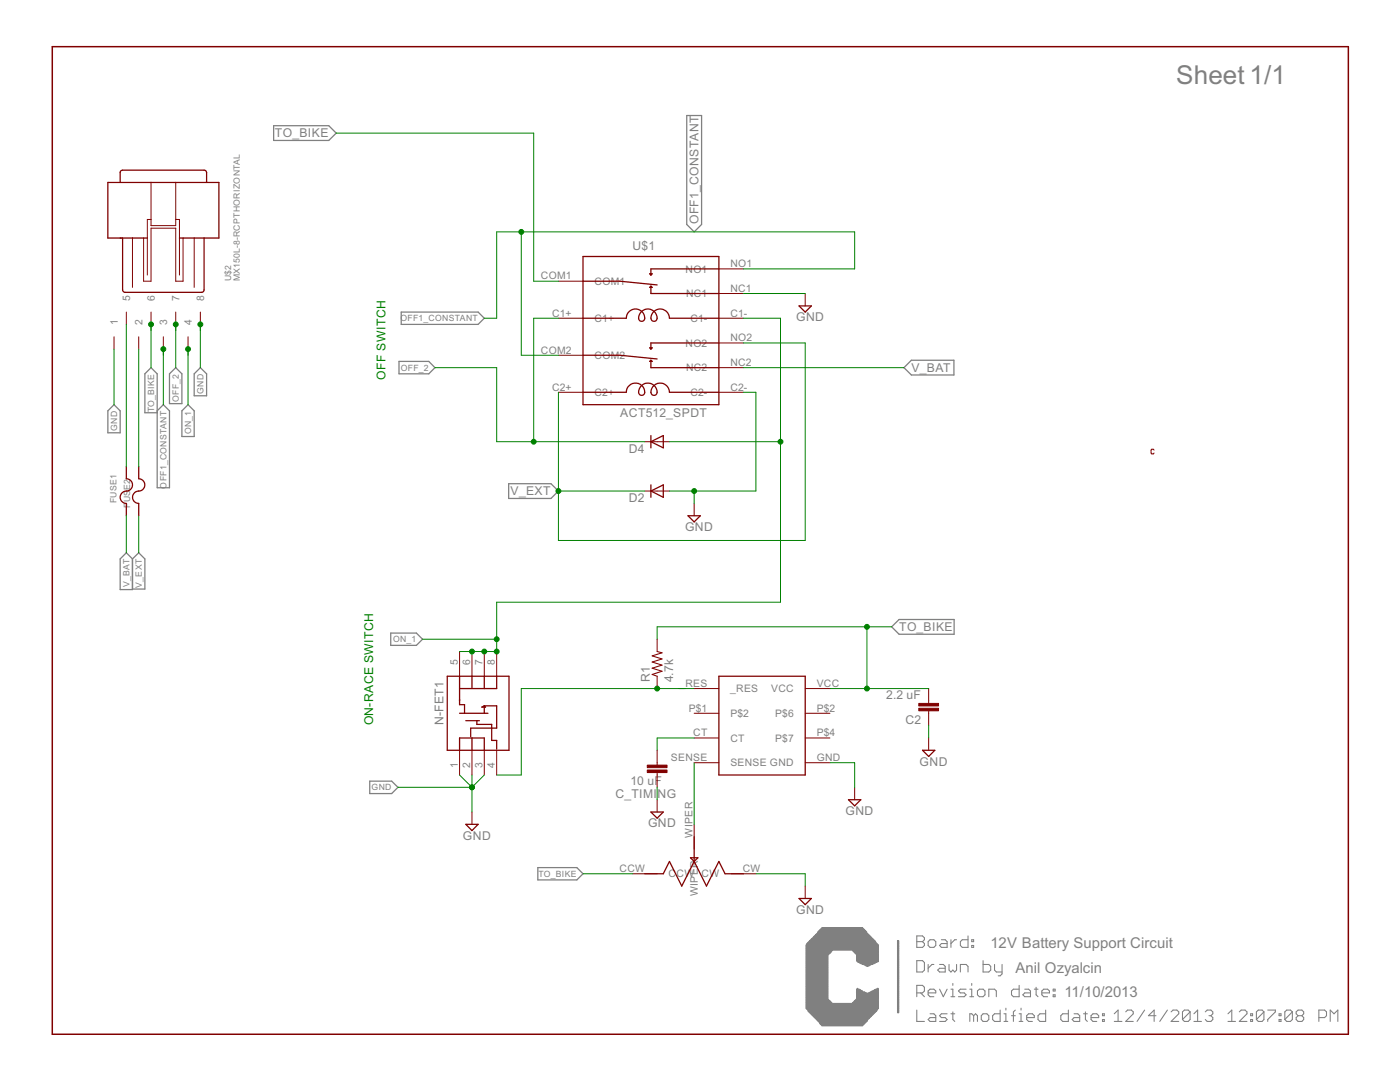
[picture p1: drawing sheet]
<svg xmlns="http://www.w3.org/2000/svg" width="279mm" height="216mm" viewBox="0 0 279 216" stroke-linecap="round" stroke-linejoin="round" font-family="sans-serif">
<g fill="#808080" stroke="#808080" stroke-width=".21">
<path d="M183 186.8v2.2z"/>
<path d="M183 186.8h1.1z"/>
<path d="M184.1 186.8l.4 .3z"/>
<path d="M184.5 187.1v.4z"/>
<path d="M184.5 187.5l-.4 .4z"/>
<path d="M184.1 187.9l.4 .4z"/>
<path d="M184.5 188.3v.4z"/>
<path d="M184.5 188.7l-.4 .3z"/>
<path d="M183 189h1.1z"/>
<path d="M183 187.9h1.1z"/>
<path d="M185.6 189h.8z"/>
<path d="M186.4 189l.4-.3z"/>
<path d="M186.8 187.9v.8z"/>
<path d="M186.4 187.5l.4 .4z"/>
<path d="M185.6 187.5h.8z"/>
<path d="M185.6 187.5l-.4 .4z"/>
<path d="M185.2 187.9v.8z"/>
<path d="M185.2 188.7l.4 .3z"/>
<path d="M187.9 187.5h.7z"/>
<path d="M188.6 187.5l.4 .4z"/>
<path d="M189 187.9v1.1z"/>
<path d="M187.9 189h1.1z"/>
<path d="M187.5 188.7l.4 .3z"/>
<path d="M187.9 188.3l-.4 .4z"/>
<path d="M187.9 188.3h1.1z"/>
<path d="M189.8 187.5v1.5z"/>
<path d="M189.8 188.3l.7-.8z"/>
<path d="M190.5 187.5h.4z"/>
<path d="M193.2 186.8v2.2z"/>
<path d="M192 189h1.2z"/>
<path d="M191.7 188.7l.3 .3z"/>
<path d="M191.7 187.9v.8z"/>
<path d="M191.7 187.9l.3-.4z"/>
<path d="M192 187.5h1.2z"/>
<path d="M193.9 187.5h.4z"/>
<path d="M194.3 187.5v.4z"/>
<path d="M193.9 187.9h.4z"/>
<path d="M193.9 187.5v.4z"/>
<path d="M193.9 188.7h.4z"/>
<path d="M194.3 188.7v.3z"/>
<path d="M193.9 189h.4z"/>
<path d="M193.9 188.7v.3z"/>
<path d="M183 196.6v2.3z"/>
<path d="M183 196.6h1.1z"/>
<path d="M184.1 196.6l.4 .4z"/>
<path d="M184.5 197v.7z"/>
<path d="M184.5 197.7l-.4 .4z"/>
<path d="M183 198.1h1.1z"/>
<path d="M183.7 198.1l.8 .8z"/>
<path d="M185.6 198.9h.8z"/>
<path d="M185.2 198.5l.4 .4z"/>
<path d="M185.2 197.7v.8z"/>
<path d="M185.2 197.7l.4-.3z"/>
<path d="M185.6 197.4h.8z"/>
<path d="M186.4 197.4l.4 .3z"/>
<path d="M186.8 197.7v.4z"/>
<path d="M185.2 198.1h1.6z"/>
<path d="M187.5 197.4l.8 1.5z"/>
<path d="M189 197.4l-.7 1.5z"/>
<path d="M189.8 197.4h.4z"/>
<path d="M190.2 197.4v1.5z"/>
<path d="M189.8 198.9h.7z"/>
<path d="M190.2 196.2v.4z"/>
<path d="M191.3 198.9h1.1z"/>
<path d="M192.4 198.9l.4-.4z"/>
<path d="M192.4 198.1l.4 .4z"/>
<path d="M191.7 198.1h.7z"/>
<path d="M191.3 197.7l.4 .4z"/>
<path d="M191.3 197.7l.4-.3z"/>
<path d="M191.7 197.4h1.1z"/>
<path d="M193.5 197.4h.4z"/>
<path d="M193.9 197.4v1.5z"/>
<path d="M193.5 198.9h.8z"/>
<path d="M193.9 196.2v.4z"/>
<path d="M195.5 198.9h.7z"/>
<path d="M196.2 198.9l.4-.4z"/>
<path d="M196.6 197.7v.8z"/>
<path d="M196.2 197.4l.4 .3z"/>
<path d="M195.5 197.4h.7z"/>
<path d="M195.1 197.7l.4-.3z"/>
<path d="M195.1 197.7v.8z"/>
<path d="M195.1 198.5l.4 .4z"/>
<path d="M197.3 197.4v1.5z"/>
<path d="M197.3 197.4h1.2z"/>
<path d="M198.5 197.4l.3 .3z"/>
<path d="M198.8 197.7v1.2z"/>
<path d="M203.4 196.6v2.3z"/>
<path d="M202.2 198.9h1.2z"/>
<path d="M201.9 198.5l.3 .4z"/>
<path d="M201.9 197.7v.8z"/>
<path d="M201.9 197.7l.3-.3z"/>
<path d="M202.2 197.4h1.2z"/>
<path d="M204.5 197.4h.8z"/>
<path d="M205.3 197.4l.4 .3z"/>
<path d="M205.7 197.7v1.2z"/>
<path d="M204.5 198.9h1.2z"/>
<path d="M204.1 198.5l.4 .4z"/>
<path d="M204.1 198.5l.4-.4z"/>
<path d="M204.5 198.1h1.2z"/>
<path d="M206.8 197v1.5z"/>
<path d="M206.8 198.5l.4 .4z"/>
<path d="M206.4 197.4h.8z"/>
<path d="M208.3 198.9h.8z"/>
<path d="M207.9 198.5l.4 .4z"/>
<path d="M207.9 197.7v.8z"/>
<path d="M207.9 197.7l.4-.3z"/>
<path d="M208.3 197.4h.8z"/>
<path d="M209.1 197.4l.3 .3z"/>
<path d="M209.4 197.7v.4z"/>
<path d="M207.9 198.1h1.5z"/>
<path d="M210.2 197.4h.4z"/>
<path d="M210.6 197.4v.3z"/>
<path d="M210.2 197.7h.4z"/>
<path d="M210.2 197.4v.3z"/>
<path d="M210.2 198.5h.4z"/>
<path d="M210.6 198.5v.4z"/>
<path d="M210.2 198.9h.4z"/>
<path d="M210.2 198.5v.4z"/>
<path d="M183 201.5v2.3z"/>
<path d="M183 203.8h1.5z"/>
<path d="M185.6 202.3h.8z"/>
<path d="M186.4 202.3l.4 .4z"/>
<path d="M186.8 202.7v1.1z"/>
<path d="M185.6 203.8h1.2z"/>
<path d="M185.2 203.4l.4 .4z"/>
<path d="M185.2 203.4l.4-.3z"/>
<path d="M185.6 203.1h1.2z"/>
<path d="M187.5 203.8h1.1z"/>
<path d="M189 203.4l-.4 .4z"/>
<path d="M188.6 203.1l.4 .3z"/>
<path d="M187.9 203.1h.7z"/>
<path d="M187.5 202.7l.4 .4z"/>
<path d="M187.9 202.3l-.4 .4z"/>
<path d="M187.9 202.3h1.1z"/>
<path d="M190.2 201.9v1.5z"/>
<path d="M190.2 203.4l.3 .4z"/>
<path d="M189.8 202.3h.7z"/>
<path d="M193.5 202.3v1.5z"/>
<path d="M193.5 202.3h.4z"/>
<path d="M193.9 202.3l.4 .4z"/>
<path d="M194.3 202.7v1.1z"/>
<path d="M194.3 202.7l.4-.4z"/>
<path d="M194.7 202.3l.4 .4z"/>
<path d="M195.1 202.7v1.1z"/>
<path d="M196.2 203.8h.8z"/>
<path d="M197 203.8l.3-.4z"/>
<path d="M197.3 202.7v.7z"/>
<path d="M197 202.3l.3 .4z"/>
<path d="M196.2 202.3h.8z"/>
<path d="M196.2 202.3l-.4 .4z"/>
<path d="M195.8 202.7v.7z"/>
<path d="M195.8 203.4l.4 .4z"/>
<path d="M199.6 201.5v2.3z"/>
<path d="M198.5 203.8h1.1z"/>
<path d="M198.1 203.4l.4 .4z"/>
<path d="M198.1 202.7v.7z"/>
<path d="M198.1 202.7l.4-.4z"/>
<path d="M198.5 202.3h1.1z"/>
<path d="M200.4 202.3h.3z"/>
<path d="M200.7 202.3v1.5z"/>
<path d="M200.4 203.8h.7z"/>
<path d="M200.7 201.2v.3z"/>
<path d="M202.2 201.9v1.9z"/>
<path d="M202.2 201.9l.4-.4z"/>
<path d="M201.9 202.7h.7z"/>
<path d="M203.4 202.3h.4z"/>
<path d="M203.8 202.3v1.5z"/>
<path d="M203.4 203.8h.7z"/>
<path d="M203.8 201.2v.3z"/>
<path d="M205.3 203.8h.7z"/>
<path d="M204.9 203.4l.4 .4z"/>
<path d="M204.9 202.7v.7z"/>
<path d="M204.9 202.7l.4-.4z"/>
<path d="M205.3 202.3h.7z"/>
<path d="M206 202.3l.4 .4z"/>
<path d="M206.4 202.7v.4z"/>
<path d="M204.9 203.1h1.5z"/>
<path d="M208.7 201.5v2.3z"/>
<path d="M207.5 203.8h1.2z"/>
<path d="M207.2 203.4l.3 .4z"/>
<path d="M207.2 202.7v.7z"/>
<path d="M207.2 202.7l.3-.4z"/>
<path d="M207.5 202.3h1.2z"/>
<path d="M213.2 201.5v2.3z"/>
<path d="M212.1 203.8h1.1z"/>
<path d="M211.7 203.4l.4 .4z"/>
<path d="M211.7 202.7v.7z"/>
<path d="M211.7 202.7l.4-.4z"/>
<path d="M212.1 202.3h1.1z"/>
<path d="M214.4 202.3h.7z"/>
<path d="M215.1 202.3l.4 .4z"/>
<path d="M215.5 202.7v1.1z"/>
<path d="M214.4 203.8h1.1z"/>
<path d="M214 203.4l.4 .4z"/>
<path d="M214 203.4l.4-.3z"/>
<path d="M214.4 203.1h1.1z"/>
<path d="M216.6 201.9v1.5z"/>
<path d="M216.6 203.4l.4 .4z"/>
<path d="M216.2 202.3h.8z"/>
<path d="M218.1 203.8h.8z"/>
<path d="M217.7 203.4l.4 .4z"/>
<path d="M217.7 202.7v.7z"/>
<path d="M217.7 202.7l.4-.4z"/>
<path d="M218.1 202.3h.8z"/>
<path d="M218.9 202.3l.4 .4z"/>
<path d="M219.3 202.7v.4z"/>
<path d="M217.7 203.1h1.6z"/>
<path d="M220 202.3h.4z"/>
<path d="M220.4 202.3v.4z"/>
<path d="M220 202.7h.4z"/>
<path d="M220 202.3v.4z"/>
<path d="M220 203.4h.4z"/>
<path d="M220.4 203.4v.4z"/>
<path d="M220 203.8h.4z"/>
<path d="M220 203.4v.4z"/>
<path d="M222.4 202.3l.7-.8z"/>
<path d="M223.1 201.5v2.3z"/>
<path d="M222.4 203.8h1.5z"/>
<path d="M224.7 203.8h1.5z"/>
<path d="M226.2 202.3l-1.5 1.5z"/>
<path d="M226.2 201.9v.4z"/>
<path d="M225.8 201.5l.4 .4z"/>
<path d="M225 201.5h.8z"/>
<path d="M225 201.5l-.3 .4z"/>
<path d="M228.4 201.5l-1.5 2.3z"/>
<path d="M230.3 201.5v2.3z"/>
<path d="M229.2 202.7l1.1-1.2z"/>
<path d="M229.2 202.7h1.5z"/>
<path d="M233 201.5l-1.5 2.3z"/>
<path d="M233.7 203.8h1.5z"/>
<path d="M233.7 203.8l1.5-1.5z"/>
<path d="M235.2 201.9v.4z"/>
<path d="M234.9 201.5l.3 .4z"/>
<path d="M234.1 201.5h.8z"/>
<path d="M233.7 201.9l.4-.4z"/>
<path d="M236 201.9v1.5z"/>
<path d="M236 201.9l.4-.4z"/>
<path d="M236.4 201.5h.7z"/>
<path d="M237.1 201.5l.4 .4z"/>
<path d="M237.5 201.9v1.5z"/>
<path d="M237.5 203.4l-.4 .4z"/>
<path d="M236.4 203.8h.7z"/>
<path d="M236 203.4l.4 .4z"/>
<path d="M236 203.4l1.5-1.5z"/>
<path d="M239 201.5l-.7 .8z"/>
<path d="M239 201.5v2.3z"/>
<path d="M238.3 203.8h1.5z"/>
<path d="M240.5 201.9l.4-.4z"/>
<path d="M240.9 201.5h.8z"/>
<path d="M241.7 201.5l.3 .4z"/>
<path d="M242 201.9v.4z"/>
<path d="M242 202.3l-.3 .4z"/>
<path d="M241.3 202.7h.4z"/>
<path d="M241.7 202.7l.3 .4z"/>
<path d="M242 203.1v.3z"/>
<path d="M242 203.4l-.3 .4z"/>
<path d="M240.9 203.8h.8z"/>
<path d="M240.5 203.4l.4 .4z"/>
<path d="M245.1 202.3l.7-.8z"/>
<path d="M245.8 201.5v2.3z"/>
<path d="M245.1 203.8h1.5z"/>
<path d="M247.3 203.8h1.6z"/>
<path d="M248.9 202.3l-1.6 1.5z"/>
<path d="M248.9 201.9v.4z"/>
<path d="M248.5 201.5l.4 .4z"/>
<path d="M247.7 201.5h.8z"/>
<path d="M247.3 201.9l.4-.4z"/>
<path d="M249.6 202.3h.4z"/>
<path d="M250 202.3v.4z"/>
<path d="M249.6 202.7h.4z"/>
<path d="M249.6 202.3v.4z"/>
<path d="M249.6 203.4h.4z"/>
<path d="M250 203.4v.4z"/>
<path d="M249.6 203.8h.4z"/>
<path d="M249.6 203.4v.4z"/>
<path d="M250.7 201.9v1.5z"/>
<path d="M250.7 201.9l.4-.4z"/>
<path d="M251.1 201.5h.8z"/>
<path d="M251.9 201.5l.3 .4z"/>
<path d="M252.2 201.9v1.5z"/>
<path d="M252.2 203.4l-.3 .4z"/>
<path d="M251.1 203.8h.8z"/>
<path d="M250.7 203.4l.4 .4z"/>
<path d="M252.2 201.9l-1.5 1.5z"/>
<path d="M253 201.5h1.5z"/>
<path d="M254.5 201.5v.4z"/>
<path d="M253 203.4l1.5-1.5z"/>
<path d="M253 203.4v.4z"/>
<path d="M255.3 202.3h.4z"/>
<path d="M255.7 202.3v.4z"/>
<path d="M255.3 202.7h.4z"/>
<path d="M255.3 202.3v.4z"/>
<path d="M255.3 203.4h.4z"/>
<path d="M255.7 203.4v.4z"/>
<path d="M255.3 203.8h.4z"/>
<path d="M255.3 203.4v.4z"/>
<path d="M256.4 201.9v1.5z"/>
<path d="M256.4 201.9l.4-.4z"/>
<path d="M256.8 201.5h.7z"/>
<path d="M257.5 201.5l.4 .4z"/>
<path d="M257.9 201.9v1.5z"/>
<path d="M257.9 203.4l-.4 .4z"/>
<path d="M256.8 203.8h.7z"/>
<path d="M256.4 203.4l.4 .4z"/>
<path d="M257.9 201.9l-1.5 1.5z"/>
<path d="M258.7 201.9l.4-.4z"/>
<path d="M259.1 201.5h.7z"/>
<path d="M259.8 201.5l.4 .4z"/>
<path d="M260.2 201.9v.4z"/>
<path d="M260.2 202.3l-.4 .4z"/>
<path d="M259.8 202.7l.4 .4z"/>
<path d="M260.2 203.1v.3z"/>
<path d="M260.2 203.4l-.4 .4z"/>
<path d="M259.1 203.8h.7z"/>
<path d="M258.7 203.4l.4 .4z"/>
<path d="M258.7 203.1v.3z"/>
<path d="M258.7 203.1l.4-.4z"/>
<path d="M258.7 202.3l.4 .4z"/>
<path d="M258.7 201.9v.4z"/>
<path d="M259.1 202.7h.7z"/>
<path d="M263.2 201.5v2.3z"/>
<path d="M263.2 201.5h1.2z"/>
<path d="M264.4 201.5l.3 .4z"/>
<path d="M264.7 201.9v.8z"/>
<path d="M264.7 202.7l-.3 .4z"/>
<path d="M263.2 203.1h1.2z"/>
<path d="M265.5 201.5v2.3z"/>
<path d="M265.5 201.5l.7 .8z"/>
<path d="M266.2 202.3l.8-.8z"/>
<path d="M267 201.5v2.3z"/>
<path d="M183 191.7v2.3z"/>
<path d="M183 194h1.1z"/>
<path d="M184.1 194l.4-.4z"/>
<path d="M184.5 192.1v1.5z"/>
<path d="M184.1 191.7l.4 .4z"/>
<path d="M183 191.7h1.1z"/>
<path d="M185.2 192.4v1.6z"/>
<path d="M186 192.4l-.8 .8z"/>
<path d="M186 192.4h.4z"/>
<path d="M187.5 192.4h.8z"/>
<path d="M188.3 192.4l.3 .4z"/>
<path d="M188.6 192.8v1.2z"/>
<path d="M187.5 194h1.1z"/>
<path d="M187.1 193.6l.4 .4z"/>
<path d="M187.1 193.6l.4-.4z"/>
<path d="M187.5 193.2h1.1z"/>
<path d="M189.4 192.4v1.2z"/>
<path d="M189.4 193.6l.4 .4z"/>
<path d="M189.8 194l.4-.4z"/>
<path d="M190.2 193.6l.3 .4z"/>
<path d="M190.9 193.6l-.4 .4z"/>
<path d="M190.9 192.4v1.2z"/>
<path d="M191.7 192.4v1.6z"/>
<path d="M191.7 192.4h1.1z"/>
<path d="M192.8 192.4l.4 .4z"/>
<path d="M193.2 192.8v1.2z"/>
<path d="M196.2 191.7v2.3z"/>
<path d="M196.2 194h1.1z"/>
<path d="M197.3 194l.4-.4z"/>
<path d="M197.7 192.8v.8z"/>
<path d="M197.3 192.4l.4 .4z"/>
<path d="M196.2 192.4h1.1z"/>
<path d="M198.5 192.4v1.2z"/>
<path d="M198.5 193.6l.3 .4z"/>
<path d="M198.8 194h1.2z"/>
<path d="M200 192.4v1.9z"/>
<path d="M200 194.3l-.4 .4z"/>
<path d="M199.2 194.7h.4z"/>
</g>
<g fill="#808080" stroke="#808080" stroke-width=".25">
<path d="M86.8 73.4l-1.2 1.2z"/>
<path d="M79.6 74.6h6z"/>
<path d="M85.6 72.1l1.2 1.3z"/>
<path d="M79.6 72.1h6z"/>
<path d="M79.6 72.1v2.5z"/>
<path d="M35.1 73.4l1.2 1.2z"/>
<path d="M36.3 74.6v5.9z"/>
<path d="M33.8 74.6l1.3-1.2z"/>
<path d="M33.8 74.6v5.9z"/>
<path d="M33.8 80.5h2.5z"/>
<path d="M65.6 28l1.5-1.4z"/>
<path d="M54.6 28h11z"/>
<path d="M65.6 25.1l1.5 1.5z"/>
<path d="M54.6 25.1h11z"/>
<path d="M54.6 25.1v2.9z"/>
<path d="M116.4 174.3l-1.3 1.3z"/>
<path d="M107.3 175.6h7.8z"/>
<path d="M115.1 173.1l1.3 1.2z"/>
<path d="M107.3 173.1h7.8z"/>
<path d="M107.3 173.1v2.5z"/>
<path d="M30.1 73.4l1.3 1.2z"/>
<path d="M31.4 74.6v7.8z"/>
<path d="M30.1 73.4l-1.2 1.2z"/>
<path d="M28.9 74.6v7.8z"/>
<path d="M28.9 82.4h2.5z"/>
<path d="M177.9 125.1l1.5-1.5z"/>
<path d="M179.4 123.6h11z"/>
<path d="M177.9 125.1l1.5 1.5z"/>
<path d="M179.4 126.6h11z"/>
<path d="M190.4 123.6v3z"/>
<path d="M79.4 157.1l-1.2 1.2z"/>
<path d="M73.8 158.3h4.4z"/>
<path d="M78.2 155.9l1.2 1.2z"/>
<path d="M73.8 155.9h4.4z"/>
<path d="M73.8 155.9v2.4z"/>
<path d="M22.8 80.8l1.2 1.2z"/>
<path d="M24 82v4.4z"/>
<path d="M22.8 80.8l-1.3 1.2z"/>
<path d="M21.5 82v4.4z"/>
<path d="M21.5 86.4h2.5z"/>
<path d="M40 73.4l1.2 1.2z"/>
<path d="M41.2 74.6v4.4z"/>
<path d="M40 73.4l-1.2 1.2z"/>
<path d="M38.8 74.6v4.4z"/>
<path d="M38.8 79h2.4z"/>
<path d="M84.3 127.6l-1.2 1.2z"/>
<path d="M78 128.8h5.1z"/>
<path d="M83.1 126.3l1.2 1.3z"/>
<path d="M78 126.3h5.1z"/>
<path d="M78 126.3v2.5z"/>
<path d="M37.5 80.8l1.3 1.2z"/>
<path d="M38.8 82v5.1z"/>
<path d="M37.5 80.8l-1.2 1.2z"/>
<path d="M36.3 82v5.1z"/>
<path d="M36.3 87.1h2.5z"/>
<path d="M111.4 98l-1.4 1.5z"/>
<path d="M101.5 99.5h8.5z"/>
<path d="M110 96.5l1.4 1.5z"/>
<path d="M101.5 96.5h8.5z"/>
<path d="M101.5 96.5v3z"/>
<path d="M27.7 110.3l1.2 1.2z"/>
<path d="M28.9 111.5v6z"/>
<path d="M26.4 111.5l1.3-1.2z"/>
<path d="M26.4 111.5v6z"/>
<path d="M26.4 117.5h2.5z"/>
<path d="M32.6 80.8l1.2 1.2z"/>
<path d="M33.8 82v15.3z"/>
<path d="M32.6 80.8l-1.2 1.2z"/>
<path d="M31.4 82v15.3z"/>
<path d="M31.4 97.3h2.4z"/>
<path d="M137.1 44.8l1.4 1.5z"/>
<path d="M137.1 23.1v21.7z"/>
<path d="M138.5 46.3l1.5-1.5z"/>
<path d="M140 23.1v21.7z"/>
<path d="M137.1 23.1h2.9z"/>
<path d="M96.6 63.5l-1.2 1.2z"/>
<path d="M80.1 64.7h15.3z"/>
<path d="M95.4 62.3l1.2 1.2z"/>
<path d="M80.1 62.3h15.3z"/>
<path d="M80.1 62.3v2.4z"/>
<path d="M25.2 110.3l1.2 1.2z"/>
<path d="M26.4 111.5v6.1z"/>
<path d="M25.2 110.3l-1.2 1.2z"/>
<path d="M24 111.5v6.1z"/>
<path d="M24 117.6h2.4z"/>
<path d="M180.4 73.4l1.5-1.5z"/>
<path d="M181.9 71.9h8.5z"/>
<path d="M180.4 73.4l1.5 1.4z"/>
<path d="M181.9 74.8h8.5z"/>
<path d="M190.4 71.9v2.9z"/>
</g>
<g fill="#800000" stroke="#800000" stroke-width=".2">
<path d="M131.1 154.6v2.5z"/>
<path d="M131.1 149.7v2.5z"/>
<path d="M131.1 154.2v.4z"/>
<path d="M131.1 152.2v.5z"/>
<path d="M138.5 137.4h5z"/>
<path d="M138.5 142.3h5z"/>
<path d="M138.5 147.3h5z"/>
<path d="M138.5 152.2h5z"/>
<path d="M160.7 137.4h4.9z"/>
<path d="M160.7 142.3h4.9z"/>
<path d="M160.7 147.3h4.9z"/>
<path d="M160.7 152.2h4.9z"/>
<path d="M131.1 159.6v2.4z"/>
<path d="M170.6 157.1v2.5z"/>
<path d="M94.2 162v2.5z"/>
<path d="M131.1 127.6v2.4z"/>
<path d="M131.1 134.9v2.5z"/>
<path d="M160.7 176.8v2.5z"/>
<path d="M138.5 100.5v2.4z"/>
<path d="M185.3 142.3v2.5z"/>
<path d="M185.3 137.4v2.5z"/>
<path d="M185.3 141.8v.5z"/>
<path d="M185.3 139.9v.5z"/>
<path d="M185.3 147.3v2.4z"/>
<path d="M35.1 36.4v7.4z"/>
<path d="M35.1 43.8v1.2z"/>
<path d="M30.1 45h5z"/>
<path d="M30.1 43.8v1.2z"/>
<path d="M30.1 36.4v7.4z"/>
<path d="M24 47.5h.5z"/>
<path d="M38.8 47.5v9.8z"/>
<path d="M26.4 47.5v9.8z"/>
<path d="M36.5 47.5v8.6z"/>
<path d="M28.7 47.5v8.6z"/>
<path d="M35.1 43.8h.7z"/>
<path d="M35.8 47.5v7.4z"/>
<path d="M35.8 43.8v3.7z"/>
<path d="M29.4 43.8h.7z"/>
<path d="M35.1 56.1h1.4z"/>
<path d="M35.1 45.5v10.6z"/>
<path d="M30.1 45.5h5z"/>
<path d="M30.1 45.5v10.6z"/>
<path d="M28.7 56.1h1.4z"/>
<path d="M29.4 43.8v3.7z"/>
<path d="M29.4 47.5v7.4z"/>
<path d="M22.8 67.2v2.5z"/>
<path d="M27.7 67.2v2.5z"/>
<path d="M32.6 67.2v2.5z"/>
<path d="M37.5 67.2v2.5z"/>
<path d="M25.2 62.3v2.4z"/>
<path d="M30.1 62.3v2.4z"/>
<path d="M35.1 62.3v2.4z"/>
<path d="M40 62.3v2.4z"/>
<path d="M91.7 149.7v4.9z"/>
<path d="M94.2 149.7v4.9z"/>
<path d="M96.6 149.7v4.9z"/>
<path d="M99.1 149.7v4.9z"/>
<path d="M99.1 130v4.9z"/>
<path d="M96.6 130v4.9z"/>
<path d="M94.2 130v4.9z"/>
<path d="M91.7 130v4.9z"/>
<path d="M111.4 56.1h5z"/>
<path d="M143.5 53.7h4.9z"/>
<path d="M143.5 58.6h4.9z"/>
<path d="M111.4 63.5h5z"/>
<path d="M143.5 63.5h4.9z"/>
<path d="M111.4 70.9h5z"/>
<path d="M143.5 68.4h4.9z"/>
<path d="M143.5 73.4h4.9z"/>
<path d="M111.4 78.3h5z"/>
<path d="M143.5 78.3h4.9z"/>
<path d="M126.2 174.3h4.9z"/>
<path d="M138.5 164.5v4.9z"/>
<path d="M145.9 174.3h5z"/>
<path d="M131.1 98h2.5z"/>
<path d="M128.7 98h2.4z"/>
<path d="M131.1 88.1h2.5z"/>
<path d="M128.7 88.1h2.4z"/>
<path d="M230.2 89.6l.1 .2z"/>
<path d="M229.9 89.6h.3z"/>
<path d="M229.9 89.6l-.2 .2z"/>
<path d="M229.7 89.8v.6z"/>
<path d="M229.7 90.4l.2 .2z"/>
<path d="M229.9 90.6h.3z"/>
<path d="M230.3 90.4l-.1 .2z"/>
<path d="M160.7 58.6v2.4z"/>
</g>
<g fill="#800000" stroke="#800000" stroke-width=".2">
<path d="M129.2 152.7h3.9v.5h-3.9z"/>
<path d="M129.2 153.6h3.9v.6h-3.9z"/>
<path d="M183.4 140.4h3.9v.5h-3.9z"/>
<path d="M183.4 141.3h3.9v.5h-3.9z"/>
</g>
<g fill="#800000" stroke="#800000" stroke-width=".25">
<path d="M143.5 134.9h17.2z"/>
<path d="M160.7 134.9v19.7z"/>
<path d="M143.5 154.6h17.2z"/>
<path d="M143.5 134.9v19.7z"/>
<path d="M129.9 162h2.5z"/>
<path d="M132.4 162l-1.3 1.3z"/>
<path d="M129.9 162l1.2 1.3z"/>
<path d="M169.3 159.6h2.5z"/>
<path d="M171.8 159.6l-1.2 1.2z"/>
<path d="M169.3 159.6l1.3 1.2z"/>
<path d="M93 164.5h2.4z"/>
<path d="M95.4 164.5l-1.2 1.2z"/>
<path d="M93 164.5l1.2 1.2z"/>
<path d="M159.5 179.3h2.4z"/>
<path d="M161.9 179.3l-1.2 1.2z"/>
<path d="M159.5 179.3l1.2 1.2z"/>
<path d="M137.3 102.9h2.5z"/>
<path d="M139.8 102.9l-1.3 1.2z"/>
<path d="M137.3 102.9l1.2 1.2z"/>
<path d="M184.1 149.7h2.5z"/>
<path d="M186.6 149.7l-1.3 1.2z"/>
<path d="M184.1 149.7l1.2 1.2z"/>
<path d="M25.2 100.5v2.4z"/>
<path d="M25.2 93.1v2.4z"/>
<path d="M24 34.4v2z"/>
<path d="M24.5 34h16.2z"/>
<path d="M41.2 34.4v2z"/>
<path d="M35.1 36.4h8.6z"/>
<path d="M30.1 36.4h5z"/>
<path d="M21.5 36.4h8.6z"/>
<path d="M21.5 36.4v11.1z"/>
<path d="M21.5 47.5h2.5z"/>
<path d="M24 47.5h2.4z"/>
<path d="M26.4 47.5h2.3z"/>
<path d="M36.5 47.5h2.3z"/>
<path d="M38.8 47.5h1.9z"/>
<path d="M40.7 47.5h3z"/>
<path d="M43.7 36.4v11.1z"/>
<path d="M24.5 47.5v10.3z"/>
<path d="M25 58.3h15.2z"/>
<path d="M40.7 47.5v10.3z"/>
<path d="M28.7 47.5h.7z"/>
<path d="M35.8 47.5h.7z"/>
<path d="M27.7 93.1v2.4z"/>
<path d="M27.7 100.5v2.4z"/>
<path d="M89.3 149.7h2.4z"/>
<path d="M91.7 149.7h2.5z"/>
<path d="M94.2 149.7h2.4z"/>
<path d="M96.6 149.7h5z"/>
<path d="M101.6 134.9v14.8z"/>
<path d="M99.1 134.9h2.5z"/>
<path d="M96.6 134.9h2.5z"/>
<path d="M94.2 134.9h2.4z"/>
<path d="M91.7 134.9h2.5z"/>
<path d="M89.3 134.9h2.4z"/>
<path d="M89.3 134.9v14.8z"/>
<path d="M91.7 147.3v2.4z"/>
<path d="M91.7 147.3h2.5z"/>
<path d="M94.2 147.3v2.4z"/>
<path d="M94.2 147.3h2.4z"/>
<path d="M96.6 147.3v2.4z"/>
<path d="M91.7 134.9v2.5z"/>
<path d="M91.7 137.4h2.5z"/>
<path d="M94.2 134.9v2.5z"/>
<path d="M94.2 137.4h2.4z"/>
<path d="M96.6 134.9v2.5z"/>
<path d="M96.6 137.4h2.5z"/>
<path d="M99.1 134.9v2.5z"/>
<path d="M93 143.8h2.2z"/>
<path d="M95.2 143.8h.5z"/>
<path d="M91.7 142.3h1z"/>
<path d="M92.7 142.3h3.9z"/>
<path d="M96.6 142.3h.8z"/>
<path d="M96.6 140.8v1.5z"/>
<path d="M92.7 140.6v1.7z"/>
<path d="M91.7 140.6h1z"/>
<path d="M91.7 139.6v.3z"/>
<path d="M91.7 137.4v2.2z"/>
<path d="M91.7 139.6v1z"/>
<path d="M96.2 141.1l.4-.3z"/>
<path d="M96.2 141.1h.7z"/>
<path d="M96.6 140.8l.3 .3z"/>
<path d="M96.6 140.8h2.5z"/>
<path d="M99.1 140.8v4.5z"/>
<path d="M93.9 145.3h5.2z"/>
<path d="M93.9 145.3v1.7z"/>
<path d="M95.2 143.8v.7z"/>
<path d="M95.2 144.5h2.9z"/>
<path d="M98.1 144.5v3.2z"/>
<path d="M98.1 147.7h1z"/>
<path d="M99.1 147.7v1.8z"/>
<path d="M116.4 51.2h27.1z"/>
<path d="M143.5 51.2v2.5z"/>
<path d="M143.5 53.7v4.9z"/>
<path d="M143.5 58.6v4.9z"/>
<path d="M143.5 63.5v17.3z"/>
<path d="M116.4 80.8h27.1z"/>
<path d="M116.4 63.5v17.3z"/>
<path d="M116.4 56.1v7.4z"/>
<path d="M116.4 51.2v4.9z"/>
<path d="M116.4 56.1h7.3z"/>
<path d="M129.9 57.1l-.2 .2z"/>
<path d="M129.7 57.3h.2z"/>
<path d="M129.9 57.1v.2z"/>
<path d="M129.9 57.1l.3 .2z"/>
<path d="M129.9 57.3h.3z"/>
<path d="M129.9 57.3v1.3z"/>
<path d="M129.7 54.6h.5z"/>
<path d="M129.7 54.6l.2 .3z"/>
<path d="M130.2 54.6l-.3 .3z"/>
<path d="M129.9 53.7v1.2z"/>
<path d="M123.7 56.1l7.4 .8z"/>
<path d="M116.4 63.5h8.6z"/>
<path d="M129.9 58.6h13.6z"/>
<path d="M133.6 63.5h9.9z"/>
<path d="M129.9 53.7h13.6z"/>
<path d="M116.4 70.9h7.3z"/>
<path d="M129.9 71.9l-.2 .2z"/>
<path d="M129.7 72.1h.2z"/>
<path d="M129.9 71.9v.2z"/>
<path d="M129.9 71.9l.3 .2z"/>
<path d="M129.9 72.1h.3z"/>
<path d="M129.9 72.1v1.3z"/>
<path d="M129.7 69.4h.5z"/>
<path d="M129.7 69.4l.2 .3z"/>
<path d="M129.9 69.7l.3-.3z"/>
<path d="M129.9 68.4v1.3z"/>
<path d="M123.7 70.9l7.4 .7z"/>
<path d="M116.4 78.3h8.6z"/>
<path d="M129.9 73.4h13.6z"/>
<path d="M133.6 78.3h9.9z"/>
<path d="M129.9 68.4h13.6z"/>
<path d="M133.6 171.9l-1.2 2.4z"/>
<path d="M133.6 171.9l2.5 4.9z"/>
<path d="M138.5 171.9l-2.4 4.9z"/>
<path d="M138.5 171.9l2.5 4.9z"/>
<path d="M143.5 171.9l-2.5 4.9z"/>
<path d="M143.5 171.9l1.2 2.4z"/>
<path d="M144.7 174.3h3.7z"/>
<path d="M128.7 174.3h3.7z"/>
<path d="M138.5 167v4.9z"/>
<path d="M137.8 171.2l.7 .7z"/>
<path d="M138.5 171.9l.8-.7z"/>
<path d="M137.8 171.2h1.5z"/>
<path d="M129.9 98l2.5-1.2z"/>
<path d="M129.9 98l2.5 1.2z"/>
<path d="M129.9 98v1.2z"/>
<path d="M132.4 96.8v2.4z"/>
<path d="M129.9 96.8v1.2z"/>
<path d="M129.9 88.1l2.5-1.2z"/>
<path d="M129.9 88.1l2.5 1.3z"/>
<path d="M129.9 88.1v1.3z"/>
<path d="M132.4 86.9v2.5z"/>
<path d="M129.9 86.9v1.2z"/>
<path d="M159.5 61h2.4z"/>
<path d="M161.9 61l-1.2 1.3z"/>
<path d="M159.5 61l1.2 1.3z"/>
</g>
<g fill="#800000" stroke="#800000" stroke-width=".21">
<path d="M130.2 134.6l.9 .3z"/>
<path d="M130.2 134.6l1.9-.7z"/>
<path d="M130.2 133.3l1.9 .6z"/>
<path d="M130.2 133.3l1.9-.6z"/>
<path d="M130.2 132.1l1.9 .6z"/>
<path d="M130.2 132.1l1.9-.6z"/>
<path d="M130.2 130.9l1.9 .6z"/>
<path d="M130.2 130.9l1.9-.6z"/>
<path d="M131.1 130l1 .3z"/>
</g>
<g fill="#800000" stroke="#800000" stroke-width=".3">
<path d="M10.4 9.3v197.1z"/>
<path d="M10.4 206.4h258.7z"/>
<path d="M269.1 9.3v197.1z"/>
<path d="M10.4 9.3h258.7z"/>
</g>
<path d="M24.5 34l-.4 .1-.1 .3M40.7 34h.3l.2 .4M24.5 57.8l.1 .3 .4 .2M40.7 57.8l-.1 .3-.4 .2M125 63.5a1.81 1.81 0 0 1 2-1.8 1.81 1.81 0 0 1 1.6 2.2 .62 .62 0 0 1-.7 .2 .62 .62 0 0 1-.5-.6 1.81 1.81 0 0 1 2-1.8 1.81 1.81 0 0 1 1.6 2.2 .62 .62 0 0 1-.7 .2 .62 .62 0 0 1-.4-.6 1.85 1.85 0 0 1 1.9-1.9 1.85 1.85 0 0 1 1.8 1.9M125 78.3a1.81 1.81 0 0 1 2-1.9 1.81 1.81 0 0 1 1.6 2.2 .62 .62 0 0 1-.7 .3 .62 .62 0 0 1-.5-.6 1.81 1.81 0 0 1 2-1.9 1.81 1.81 0 0 1 1.6 2.2 .62 .62 0 0 1-.7 .3 .62 .62 0 0 1-.4-.6 1.85 1.85 0 0 1 1.9-1.9 1.85 1.85 0 0 1 1.8 1.9M25.2 95.5a1.26 1.26 0 0 1 1.2 1.4 1.26 1.26 0 0 1-1.5 1.1 1.23 1.23 0 0 0-.9 1.4 1.23 1.23 0 0 0 1.2 1.1M27.7 95.5a1.26 1.26 0 0 1 1.2 1.4 1.26 1.26 0 0 1-1.5 1.1 1.23 1.23 0 0 0-.9 1.4 1.23 1.23 0 0 0 1.2 1.1" fill="none" stroke="#800000" stroke-width=".25"/>
<g fill="#008000" stroke="#008000" stroke-width=".2">
<path d="M99.1 88.1h7.4z"/>
<path d="M99.1 73.4v14.7z"/>
<path d="M106.5 88.1h22.2z"/>
<path d="M106.5 63.5h4.9z"/>
<path d="M106.5 63.5v24.6z"/>
<path d="M86.8 73.4h12.3z"/>
<path d="M35.1 64.7v1.3z"/>
<path d="M35.1 64.7v8.7z"/>
<path d="M67.1 26.6h39.4z"/>
<path d="M106.5 56.1h4.9z"/>
<path d="M106.5 26.6v29.5z"/>
<path d="M116.4 174.3h9.8z"/>
<path d="M30.1 64.7v1.3z"/>
<path d="M30.1 64.7v8.7z"/>
<path d="M131.1 125.1v2.5z"/>
<path d="M131.1 125.1h41.9z"/>
<path d="M173 125.1h4.9z"/>
<path d="M173 137.4h12.3z"/>
<path d="M165.6 137.4h7.4z"/>
<path d="M173 125.1v12.3z"/>
<path d="M131.1 147.3h7.4z"/>
<path d="M131.1 147.3v2.4z"/>
<path d="M131.1 157.1v2.5z"/>
<path d="M170.6 152.2v4.9z"/>
<path d="M165.6 152.2h5z"/>
<path d="M94.2 157.1v4.9z"/>
<path d="M79.4 157.1h14.8z"/>
<path d="M91.7 154.6l2.5 2.5z"/>
<path d="M94.2 157.1l2.4-2.5z"/>
<path d="M94.2 154.6v2.5z"/>
<path d="M150.9 174.3h9.8z"/>
<path d="M160.7 174.3v2.5z"/>
<path d="M148.4 78.3h2.5z"/>
<path d="M150.9 78.3v19.7z"/>
<path d="M133.6 98h4.9z"/>
<path d="M138.5 98h12.4z"/>
<path d="M138.5 98v2.5z"/>
<path d="M185.3 144.8v2.5z"/>
<path d="M22.8 69.7v11.1z"/>
<path d="M40 64.7v1.3z"/>
<path d="M40 64.7v8.7z"/>
<path d="M148.4 58.6h12.3z"/>
<path d="M99.1 120.2v7.4z"/>
<path d="M99.1 120.2h56.7z"/>
<path d="M155.8 88.1v32.1z"/>
<path d="M133.6 88.1h22.2z"/>
<path d="M84.3 127.6h14.8z"/>
<path d="M148.4 63.5h7.4z"/>
<path d="M155.8 63.5v24.6z"/>
<path d="M91.7 130h2.5z"/>
<path d="M94.2 130h2.4z"/>
<path d="M96.6 130h2.5z"/>
<path d="M99.1 127.6v2.4z"/>
<path d="M37.5 69.7v11.1z"/>
<path d="M37.5 69.7v1.2z"/>
<path d="M131.1 137.4h7.4z"/>
<path d="M104 137.4h27.1z"/>
<path d="M99.1 154.6h4.9z"/>
<path d="M104 137.4v17.2z"/>
<path d="M138.5 152.2v12.3z"/>
<path d="M111.4 78.3v19.7z"/>
<path d="M111.4 98h17.3z"/>
<path d="M111.4 98v9.8z"/>
<path d="M111.4 107.8h49.3z"/>
<path d="M160.7 68.4v39.4z"/>
<path d="M148.4 68.4h12.3z"/>
<path d="M27.7 102.9v7.4z"/>
<path d="M25.2 64.7v28.4z"/>
<path d="M32.6 69.7v11.1z"/>
<path d="M32.6 69.7v1.2z"/>
<path d="M148.4 53.7h22.2z"/>
<path d="M170.6 46.3v7.4z"/>
<path d="M104 70.9h7.4z"/>
<path d="M104 46.3v24.6z"/>
<path d="M104 46.3h66.6z"/>
<path d="M99.1 46.3h4.9z"/>
<path d="M99.1 46.3v17.2z"/>
<path d="M96.6 63.5h2.5z"/>
<path d="M25.2 102.9v7.4z"/>
<path d="M148.4 73.4h32z"/>
<path d="M27.7 69.7v23.4z"/>
<circle cx="106.5" cy="88.1" r=".49"/>
<circle cx="35.1" cy="64.7" r=".49"/>
<circle cx="30.1" cy="64.7" r=".49"/>
<circle cx="173" cy="137.4" r=".49"/>
<circle cx="173" cy="125.1" r=".49"/>
<circle cx="94.2" cy="157.1" r=".49"/>
<circle cx="138.5" cy="98" r=".49"/>
<circle cx="40" cy="64.7" r=".49"/>
<circle cx="99.1" cy="127.6" r=".49"/>
<circle cx="155.8" cy="88.1" r=".49"/>
<circle cx="94.2" cy="130" r=".49"/>
<circle cx="96.6" cy="130" r=".49"/>
<circle cx="99.1" cy="130" r=".49"/>
<circle cx="37.5" cy="69.7" r=".49"/>
<circle cx="131.1" cy="137.4" r=".49"/>
<circle cx="111.4" cy="98" r=".49"/>
<circle cx="32.6" cy="69.7" r=".49"/>
<circle cx="104" cy="46.3" r=".49"/>
</g>
<g fill="#808080" stroke="#808080" stroke-width=".2">
<path d="M164 204.6h8.2v.1h-8.2z"/>
<path d="M163.9 204.4h8.4v.2h-8.4z"/>
<path d="M163.7 204.3h8.7v.1h-8.7z"/>
<path d="M163.6 204.2h9v.1h-9z"/>
<path d="M163.6 204h9.1v.2h-9.1z"/>
<path d="M163.4 203.9h9.4v.1h-9.4z"/>
<path d="M163.3 203.8h9.7v.1h-9.7z"/>
<path d="M163.2 203.6h9.9v.2h-9.9z"/>
<path d="M163 203.5h10.1v.1h-10.1z"/>
<path d="M162.9 203.3h10.3v.2h-10.3z"/>
<path d="M162.8 203.2h10.6v.1h-10.6z"/>
<path d="M162.6 203.1h10.9v.1h-10.9z"/>
<path d="M162.5 202.9h11.2v.2h-11.2z"/>
<path d="M162.4 202.8h11.4v.1h-11.4z"/>
<path d="M162.2 202.7h11.7v.1h-11.7z"/>
<path d="M162.1 202.5h12v.1h-12z"/>
<path d="M162 202.4h12.2v.1h-12.2z"/>
<path d="M161.8 202.2h12.5v.2h-12.5z"/>
<path d="M161.7 202.1h12.8v.1h-12.8z"/>
<path d="M161.5 202h13.1v.1h-13.1z"/>
<path d="M179.1 202h.3v.1h-.3z"/>
<path d="M161.4 201.8h13.4v.2h-13.4z"/>
<path d="M179.1 201.8h.3v.2h-.3z"/>
<path d="M161.3 201.7h13.6v.1h-13.6z"/>
<path d="M179.1 201.7h.3v.1h-.3z"/>
<path d="M161.3 201.6h13.7v.1h-13.7z"/>
<path d="M179.1 201.6h.3v.1h-.3z"/>
<path d="M161.1 201.4h13.9v.2h-13.9z"/>
<path d="M179.1 201.4h.3v.2h-.3z"/>
<path d="M161 201.3h14.2v.1h-14.2z"/>
<path d="M179.1 201.3h.3v.1h-.3z"/>
<path d="M160.9 201.2h14.4v.1h-14.4z"/>
<path d="M179.1 201.2h.3v.1h-.3z"/>
<path d="M160.9 201h14.4v.1h-14.4z"/>
<path d="M179.1 201h.3v.1h-.3z"/>
<path d="M160.9 200.9h14.4v.1h-14.4z"/>
<path d="M179.1 200.9h.3v.1h-.3z"/>
<path d="M160.9 200.8h14.4v.1h-14.4z"/>
<path d="M179.1 200.8h.3v.1h-.3z"/>
<path d="M160.9 200.6h14.4v.1h-14.4z"/>
<path d="M179.1 200.6h.3v.1h-.3z"/>
<path d="M160.9 200.5h14.4v.1h-14.4z"/>
<path d="M179.1 200.5h.3v.1h-.3z"/>
<path d="M160.9 200.3h14.4v.2h-14.4z"/>
<path d="M179.1 200.3h.3v.2h-.3z"/>
<path d="M160.9 200.2h14.4v.1h-14.4z"/>
<path d="M179.1 200.2h.3v.1h-.3z"/>
<path d="M160.9 200.1h5.1v.1h-5.1z"/>
<path d="M170.1 200.1h5.2v.1h-5.2z"/>
<path d="M179.1 200.1h.3v.1h-.3z"/>
<path d="M160.9 199.9h5v.2h-5z"/>
<path d="M170.3 199.9h5v.2h-5z"/>
<path d="M179.1 199.9h.3v.2h-.3z"/>
<path d="M160.9 199.8h4.9v.1h-4.9z"/>
<path d="M170.4 199.8h4.9v.1h-4.9z"/>
<path d="M179.1 199.8h.3v.1h-.3z"/>
<path d="M160.9 199.7h4.8v.1h-4.8z"/>
<path d="M170.5 199.7h4.8v.1h-4.8z"/>
<path d="M179.1 199.7h.3v.1h-.3z"/>
<path d="M160.9 199.5h4.6v.2h-4.6z"/>
<path d="M170.7 199.5h4.6v.2h-4.6z"/>
<path d="M179.1 199.5h.3v.2h-.3z"/>
<path d="M160.9 199.4h4.5v.1h-4.5z"/>
<path d="M170.8 199.4h4.5v.1h-4.5z"/>
<path d="M179.1 199.4h.3v.1h-.3z"/>
<path d="M160.9 199.3h4.3v.1h-4.3z"/>
<path d="M170.9 199.3h4.4v.1h-4.4z"/>
<path d="M179.1 199.3h.3v.1h-.3z"/>
<path d="M160.9 199.1h4.3v.1h-4.3z"/>
<path d="M170.9 199.1h4.4v.1h-4.4z"/>
<path d="M179.1 199.1h.3v.1h-.3z"/>
<path d="M160.9 199h4.3v.1h-4.3z"/>
<path d="M170.9 199h4.4v.1h-4.4z"/>
<path d="M179.1 199h.3v.1h-.3z"/>
<path d="M160.9 198.9h4.3v.1h-4.3z"/>
<path d="M170.9 198.9h4.4v.1h-4.4z"/>
<path d="M179.1 198.9h.3v.1h-.3z"/>
<path d="M160.9 198.7h4.3v.1h-4.3z"/>
<path d="M170.9 198.7h4.4v.1h-4.4z"/>
<path d="M179.1 198.7h.3v.1h-.3z"/>
<path d="M160.9 198.6h4.3v.1h-4.3z"/>
<path d="M170.9 198.6h4.4v.1h-4.4z"/>
<path d="M179.1 198.6h.3v.1h-.3z"/>
<path d="M160.9 198.4h4.3v.2h-4.3z"/>
<path d="M170.9 198.4h4.4v.2h-4.4z"/>
<path d="M179.1 198.4h.3v.2h-.3z"/>
<path d="M160.9 198.3h4.3v.1h-4.3z"/>
<path d="M170.9 198.3h4.4v.1h-4.4z"/>
<path d="M179.1 198.3h.3v.1h-.3z"/>
<path d="M160.9 198.2h4.3v.1h-4.3z"/>
<path d="M170.9 198.2h4.4v.1h-4.4z"/>
<path d="M179.1 198.2h.3v.1h-.3z"/>
<path d="M160.9 198h4.3v.2h-4.3z"/>
<path d="M170.9 198h1.9v.2h-1.9z"/>
<path d="M173.4 198h1.9v.2h-1.9z"/>
<path d="M179.1 198h.3v.2h-.3z"/>
<path d="M160.9 197.9h4.3v.1h-4.3z"/>
<path d="M170.9 197.9h1.7v.1h-1.7z"/>
<path d="M173.7 197.9h1.6v.1h-1.6z"/>
<path d="M179.1 197.9h.3v.1h-.3z"/>
<path d="M160.9 197.8h4.3v.1h-4.3z"/>
<path d="M170.9 197.8h1.3v.1h-1.3z"/>
<path d="M173.9 197.8h1.4v.1h-1.4z"/>
<path d="M179.1 197.8h.3v.1h-.3z"/>
<path d="M160.9 197.6h4.3v.2h-4.3z"/>
<path d="M170.9 197.6h1.1v.2h-1.1z"/>
<path d="M174.2 197.6h1.1v.2h-1.1z"/>
<path d="M179.1 197.6h.3v.2h-.3z"/>
<path d="M160.9 197.5h4.3v.1h-4.3z"/>
<path d="M170.9 197.5h.8v.1h-.8z"/>
<path d="M174.5 197.5h.8v.1h-.8z"/>
<path d="M179.1 197.5h.3v.1h-.3z"/>
<path d="M160.9 197.4h4.3v.1h-4.3z"/>
<path d="M170.9 197.4h.6v.1h-.6z"/>
<path d="M174.8 197.4h.5v.1h-.5z"/>
<path d="M179.1 197.4h.3v.1h-.3z"/>
<path d="M160.9 197.2h4.3v.1h-4.3z"/>
<path d="M171.1 197.2l.1 .1z"/>
<path d="M175 197.2h.3v.1h-.3z"/>
<path d="M179.1 197.2h.3v.1h-.3z"/>
<path d="M160.9 197.1h4.3v.1h-4.3z"/>
<path d="M179.1 197.1h.3v.1h-.3z"/>
<path d="M160.9 196.9h4.3v.2h-4.3z"/>
<path d="M179.1 196.9h.3v.2h-.3z"/>
<path d="M160.9 196.8h4.3v.1h-4.3z"/>
<path d="M179.1 196.8h.3v.1h-.3z"/>
<path d="M160.9 196.7h4.3v.1h-4.3z"/>
<path d="M179.1 196.7h.3v.1h-.3z"/>
<path d="M160.9 196.5h4.3v.2h-4.3z"/>
<path d="M179.1 196.5h.3v.2h-.3z"/>
<path d="M160.9 196.4h4.3v.1h-4.3z"/>
<path d="M179.1 196.4h.3v.1h-.3z"/>
<path d="M160.9 196.3h4.3v.1h-4.3z"/>
<path d="M179.1 196.3h.3v.1h-.3z"/>
<path d="M160.9 196.1h4.3v.2h-4.3z"/>
<path d="M179.1 196.1h.3v.2h-.3z"/>
<path d="M160.9 196h4.3v.1h-4.3z"/>
<path d="M179.1 196h.3v.1h-.3z"/>
<path d="M160.9 195.9h4.3v.1h-4.3z"/>
<path d="M179.1 195.9h.3v.1h-.3z"/>
<path d="M160.9 195.7h4.3v.2h-4.3z"/>
<path d="M179.1 195.7h.3v.2h-.3z"/>
<path d="M160.9 195.6h4.3v.1h-4.3z"/>
<path d="M179.1 195.6h.3v.1h-.3z"/>
<path d="M160.9 195.5h4.3v.1h-4.3z"/>
<path d="M179.1 195.5h.3v.1h-.3z"/>
<path d="M160.9 195.3h4.3v.1h-4.3z"/>
<path d="M179.1 195.3h.3v.1h-.3z"/>
<path d="M160.9 195.2h4.3v.1h-4.3z"/>
<path d="M179.1 195.2h.3v.1h-.3z"/>
<path d="M160.9 195h4.3v.2h-4.3z"/>
<path d="M179.1 195h.3v.2h-.3z"/>
<path d="M160.9 194.9h4.3v.1h-4.3z"/>
<path d="M179.1 194.9h.3v.1h-.3z"/>
<path d="M160.9 194.8h4.3v.1h-4.3z"/>
<path d="M179.1 194.8h.3v.1h-.3z"/>
<path d="M160.9 194.6h4.3v.2h-4.3z"/>
<path d="M179.1 194.6h.3v.2h-.3z"/>
<path d="M160.9 194.5h4.3v.1h-4.3z"/>
<path d="M179.1 194.5h.3v.1h-.3z"/>
<path d="M160.9 194.4h4.3v.1h-4.3z"/>
<path d="M179.1 194.4h.3v.1h-.3z"/>
<path d="M160.9 194.2h4.3v.2h-4.3z"/>
<path d="M179.1 194.2h.3v.2h-.3z"/>
<path d="M160.9 194.1h4.3v.1h-4.3z"/>
<path d="M179.1 194.1h.3v.1h-.3z"/>
<path d="M160.9 194h4.3v.1h-4.3z"/>
<path d="M179.1 194h.3v.1h-.3z"/>
<path d="M160.9 193.8h4.3v.2h-4.3z"/>
<path d="M179.1 193.8h.3v.2h-.3z"/>
<path d="M160.9 193.7h4.3v.1h-4.3z"/>
<path d="M179.1 193.7h.3v.1h-.3z"/>
<path d="M160.9 193.5h4.3v.2h-4.3z"/>
<path d="M179.1 193.5h.3v.2h-.3z"/>
<path d="M160.9 193.4h4.3v.1h-4.3z"/>
<path d="M179.1 193.4h.3v.1h-.3z"/>
<path d="M160.9 193.3h4.3v.1h-4.3z"/>
<path d="M179.1 193.3h.3v.1h-.3z"/>
<path d="M160.9 193.1h4.3v.2h-4.3z"/>
<path d="M179.1 193.1h.3v.2h-.3z"/>
<path d="M160.9 193h4.3v.1h-4.3z"/>
<path d="M179.1 193h.3v.1h-.3z"/>
<path d="M160.9 192.9h4.3v.1h-4.3z"/>
<path d="M179.1 192.9h.3v.1h-.3z"/>
<path d="M160.9 192.7h4.3v.1h-4.3z"/>
<path d="M173 192.7h.2v.1h-.2z"/>
<path d="M179.1 192.7h.3v.1h-.3z"/>
<path d="M160.9 192.6h4.3v.1h-4.3z"/>
<path d="M172.7 192.6h.8v.1h-.8z"/>
<path d="M179.1 192.6h.3v.1h-.3z"/>
<path d="M160.9 192.4h4.3v.2h-4.3z"/>
<path d="M172.4 192.4h1.4v.2h-1.4z"/>
<path d="M179.1 192.4h.3v.2h-.3z"/>
<path d="M160.9 192.3h4.3v.1h-4.3z"/>
<path d="M172 192.3h2.2v.1h-2.2z"/>
<path d="M179.1 192.3h.3v.1h-.3z"/>
<path d="M160.9 192.2h4.3v.1h-4.3z"/>
<path d="M171.8 192.2h2.7v.1h-2.7z"/>
<path d="M179.1 192.2h.3v.1h-.3z"/>
<path d="M160.9 192h4.3v.2h-4.3z"/>
<path d="M171.5 192h3.3v.2h-3.3z"/>
<path d="M179.1 192h.3v.2h-.3z"/>
<path d="M160.9 191.9h4.3v.1h-4.3z"/>
<path d="M171.2 191.9h3.8v.1h-3.8z"/>
<path d="M179.1 191.9h.3v.1h-.3z"/>
<path d="M160.9 191.8h4.3v.1h-4.3z"/>
<path d="M171.1 191.8h4.2v.1h-4.2z"/>
<path d="M179.1 191.8h.3v.1h-.3z"/>
<path d="M160.9 191.6h4.3v.2h-4.3z"/>
<path d="M170.9 191.6h4.4v.2h-4.4z"/>
<path d="M179.1 191.6h.3v.2h-.3z"/>
<path d="M160.9 191.5h4.3v.1h-4.3z"/>
<path d="M170.9 191.5h4.4v.1h-4.4z"/>
<path d="M179.1 191.5h.3v.1h-.3z"/>
<path d="M160.9 191.4h4.3v.1h-4.3z"/>
<path d="M170.9 191.4h4.4v.1h-4.4z"/>
<path d="M179.1 191.4h.3v.1h-.3z"/>
<path d="M160.9 191.2h4.3v.1h-4.3z"/>
<path d="M170.9 191.2h4.4v.1h-4.4z"/>
<path d="M179.1 191.2h.3v.1h-.3z"/>
<path d="M160.9 191.1h4.3v.1h-4.3z"/>
<path d="M170.9 191.1h4.4v.1h-4.4z"/>
<path d="M179.1 191.1h.3v.1h-.3z"/>
<path d="M160.9 191h4.3v.1h-4.3z"/>
<path d="M170.9 191h4.4v.1h-4.4z"/>
<path d="M179.1 191h.3v.1h-.3z"/>
<path d="M160.9 190.8h4.3v.1h-4.3z"/>
<path d="M170.9 190.8h4.4v.1h-4.4z"/>
<path d="M179.1 190.8h.3v.1h-.3z"/>
<path d="M160.9 190.7h4.3v.1h-4.3z"/>
<path d="M170.9 190.7h4.4v.1h-4.4z"/>
<path d="M179.1 190.7h.3v.1h-.3z"/>
<path d="M160.9 190.5h4.3v.2h-4.3z"/>
<path d="M170.9 190.5h4.4v.2h-4.4z"/>
<path d="M179.1 190.5h.3v.2h-.3z"/>
<path d="M160.9 190.4h4.5v.1h-4.5z"/>
<path d="M170.9 190.4h4.4v.1h-4.4z"/>
<path d="M179.1 190.4h.3v.1h-.3z"/>
<path d="M160.9 190.3h4.6v.1h-4.6z"/>
<path d="M170.8 190.3h4.5v.1h-4.5z"/>
<path d="M179.1 190.3h.3v.1h-.3z"/>
<path d="M160.9 190.1h4.8v.2h-4.8z"/>
<path d="M170.7 190.1h4.6v.2h-4.6z"/>
<path d="M179.1 190.1h.3v.2h-.3z"/>
<path d="M160.9 190h4.9v.1h-4.9z"/>
<path d="M170.5 190h4.8v.1h-4.8z"/>
<path d="M179.1 190h.3v.1h-.3z"/>
<path d="M160.9 189.9h5v.1h-5z"/>
<path d="M170.4 189.9h4.9v.1h-4.9z"/>
<path d="M179.1 189.9h.3v.1h-.3z"/>
<path d="M160.9 189.7h5v.2h-5z"/>
<path d="M170.3 189.7h5v.2h-5z"/>
<path d="M179.1 189.7h.3v.2h-.3z"/>
<path d="M160.9 189.6h5.3v.1h-5.3z"/>
<path d="M170.1 189.6h5.2v.1h-5.2z"/>
<path d="M179.1 189.6h.3v.1h-.3z"/>
<path d="M160.9 189.5h14.4v.1h-14.4z"/>
<path d="M179.1 189.5h.3v.1h-.3z"/>
<path d="M160.9 189.3h14.4v.1h-14.4z"/>
<path d="M179.1 189.3h.3v.1h-.3z"/>
<path d="M160.9 189.2h14.4v.1h-14.4z"/>
<path d="M179.1 189.2h.3v.1h-.3z"/>
<path d="M160.9 189.1h14.4v.1h-14.4z"/>
<path d="M179.1 189.1h.3v.1h-.3z"/>
<path d="M160.9 188.9h14.4v.1h-14.4z"/>
<path d="M179.1 188.9h.3v.1h-.3z"/>
<path d="M160.9 188.8h14.4v.1h-14.4z"/>
<path d="M179.1 188.8h.3v.1h-.3z"/>
<path d="M160.9 188.6h14.4v.2h-14.4z"/>
<path d="M179.1 188.6h.3v.2h-.3z"/>
<path d="M160.9 188.5h14.4v.1h-14.4z"/>
<path d="M179.1 188.5h.3v.1h-.3z"/>
<path d="M161 188.4h14.2v.1h-14.2z"/>
<path d="M179.1 188.4h.3v.1h-.3z"/>
<path d="M161 188.2h14v.2h-14z"/>
<path d="M179.1 188.2h.3v.2h-.3z"/>
<path d="M161.1 188.1h13.8v.1h-13.8z"/>
<path d="M179.1 188.1h.3v.1h-.3z"/>
<path d="M161.3 188h13.5v.1h-13.5z"/>
<path d="M179.1 188h.3v.1h-.3z"/>
<path d="M161.4 187.8h13.4v.2h-13.4z"/>
<path d="M179.1 187.8h.3v.2h-.3z"/>
<path d="M161.5 187.7h13.1v.1h-13.1z"/>
<path d="M179.1 187.7h.3v.1h-.3z"/>
<path d="M161.7 187.6h12.8v.1h-12.8z"/>
<path d="M161.8 187.4h12.5v.1h-12.5z"/>
<path d="M162 187.3h12.2v.1h-12.2z"/>
<path d="M162.1 187.2h12v.1h-12z"/>
<path d="M162.2 187h11.7v.1h-11.7z"/>
<path d="M162.4 186.9h11.4v.1h-11.4z"/>
<path d="M162.5 186.7h11.2v.2h-11.2z"/>
<path d="M162.6 186.6h10.9v.1h-10.9z"/>
<path d="M162.8 186.5h10.6v.1h-10.6z"/>
<path d="M162.9 186.3h10.3v.2h-10.3z"/>
<path d="M163 186.2h10.1v.1h-10.1z"/>
<path d="M163.2 186.1h9.8v.1h-9.8z"/>
<path d="M163.2 185.9h9.8v.2h-9.8z"/>
<path d="M163.3 185.8h9.5v.1h-9.5z"/>
<path d="M163.4 185.7h9.3v.1h-9.3z"/>
<path d="M163.6 185.5h9v.1h-9z"/>
<path d="M163.7 185.4h8.7v.1h-8.7z"/>
<path d="M163.9 185.3h8.4v.1h-8.4z"/>
<path d="M164 185.1h8.2v.1h-8.2z"/>
</g>
<text font-size="5.8" fill="#808080" x="234.7" y="16.7">Sheet 1/1</text>
<g font-size="3.3" fill="#808080">
<text x="197.7" y="189.1">12V Battery Support Circuit</text>
<text x="202.6" y="194.1">Anil Ozyalcin</text>
<text x="212.4" y="199">11/10/2013</text>
</g>
<g font-size="2.7" fill="#808080">
<text x="54.9" y="27.4">TO_BIKE</text>
<text x="139.4" y="44.7" transform="rotate(-90 139.4 44.7)">OFF1_CONSTANT</text>
<text x="126.3" y="50">U$1</text>
<text x="158.9" y="64.1">GND</text>
<text x="181.9" y="74.2">V_BAT</text>
<text x="123.8" y="83.2">ACT512_SPDT</text>
<text x="125.5" y="90.3">D4</text>
<text x="101.9" y="98.8">V_EXT</text>
<text x="125.5" y="100.2">D2</text>
<text x="136.7" y="106">GND</text>
<text x="179.5" y="125.9">TO_BIKE</text>
<text x="129.7" y="136.1" transform="rotate(-90 129.7 136.1)">R1</text>
<text x="134.3" y="136.2" transform="rotate(-90 134.3 136.2)">4.7k</text>
<text x="176.9" y="139.5">2.2 uF</text>
<text x="88.5" y="144.7" transform="rotate(-90 88.5 144.7)">N-FET1</text>
<text x="180.7" y="144.4">C2</text>
<text x="183.5" y="152.8">GND</text>
<text x="122.8" y="159.2">C_TIMI</text>
<text x="125.8" y="156.7">10 uF</text>
<text x="131.2" y="159.2">NG</text>
<text x="92.4" y="167.6">GND</text>
<text x="129.3" y="165.1">GND</text>
<text x="168.8" y="162.6">GND</text>
<text x="158.9" y="182.4">GND</text>
</g>
<g font-size="2.7" fill="#008000">
<text x="76.9" y="75.8" transform="rotate(-90 76.9 75.8)">OFF SWITCH</text>
<text x="74.5" y="144.7" transform="rotate(-90 74.5 144.7)">ON-RACE SWITCH</text>
</g>
<g font-size="2.3" fill="#808080">
<text x="145.8" y="53.3">NO1</text>
<text x="107.9" y="55.8">COM1</text>
<text x="118.7" y="56.9">COM1</text>
<text x="136.8" y="54.4">NO1</text>
<text x="136.9" y="59.3">NC1</text>
<text x="145.8" y="58.2">NC1</text>
<text x="23.5" y="64.9" transform="rotate(-90 23.5 64.9)">1</text>
<text x="26" y="60" transform="rotate(-90 26 60)">5</text>
<text x="28.4" y="64.9" transform="rotate(-90 28.4 64.9)">2</text>
<text x="30.9" y="60" transform="rotate(-90 30.9 60)">6</text>
<text x="33.3" y="64.9" transform="rotate(-90 33.3 64.9)">3</text>
<text x="35.8" y="60" transform="rotate(-90 35.8 60)">7</text>
<text x="38.3" y="64.9" transform="rotate(-90 38.3 64.9)">4</text>
<text x="40.7" y="60" transform="rotate(-90 40.7 60)">8</text>
<text x="110.2" y="63.2">C1+</text>
<text x="118.7" y="64.2">C1+</text>
<text x="137.8" y="64.2">C1-</text>
<text x="145.8" y="63.2">C1-</text>
<text x="107.9" y="70.5">COM2</text>
<text x="118.7" y="71.6">COM2</text>
<text x="136.8" y="69.2">NO2</text>
<text x="145.8" y="68.1">NO2</text>
<text x="110.2" y="77.9">C2+</text>
<text x="136.9" y="74.1">NC2</text>
<text x="145.8" y="73">NC2</text>
<text x="145.8" y="77.9">C2-</text>
<text x="118.7" y="79">C2+</text>
<text x="137.8" y="79">C2-</text>
<text x="91.4" y="132.7" transform="rotate(-90 91.4 132.7)">5</text>
<text x="93.8" y="132.7" transform="rotate(-90 93.8 132.7)">6</text>
<text x="96.3" y="132.7" transform="rotate(-90 96.3 132.7)">7</text>
<text x="98.8" y="132.7" transform="rotate(-90 98.8 132.7)">8</text>
<text x="135.6" y="137.1">_RES</text>
<text x="163" y="137.1">VCC</text>
<text x="137.5" y="142">P$1</text>
<text x="145.7" y="138.1">_RES</text>
<text x="145.8" y="143.1">P$2</text>
<text x="153.9" y="138.1">VCC</text>
<text x="154.7" y="143.1">P$6</text>
<text x="163" y="142">P$2</text>
<text x="138.3" y="146.9">CT</text>
<text x="145.8" y="148">CT</text>
<text x="154.7" y="148">P$7</text>
<text x="163" y="146.9">P$4</text>
<text x="91.4" y="153.1" transform="rotate(-90 91.4 153.1)">1</text>
<text x="93.8" y="153.1" transform="rotate(-90 93.8 153.1)">2</text>
<text x="96.3" y="153.1" transform="rotate(-90 96.3 153.1)">3</text>
<text x="98.8" y="153.1" transform="rotate(-90 98.8 153.1)">4</text>
<text x="133.9" y="151.8">SENSE</text>
<text x="145.8" y="152.9">SENSE GND</text>
<text x="163" y="151.8">GND</text>
<text x="138.2" y="167.1" transform="rotate(-90 138.2 167.1)">WIPER</text>
<text x="123.7" y="174">CCW</text>
<text x="133.4" y="175.1">CCW CW</text>
<text x="139.3" y="178.8" transform="rotate(-90 139.3 178.8)">WIPER</text>
<text x="148.2" y="174">CW</text>
</g>
<g font-size="1.9" fill="#808080">
<text x="46.2" y="56.1" transform="rotate(-90 46.2 56.1)">U$2</text>
<text x="47.9" y="56.1" transform="rotate(-90 47.9 56.1)">MX150L-8-RCPTHORIZONTAL</text>
<text x="79.9" y="64.1">OFF1_CONSTANT</text>
<text x="80" y="74">OFF_2</text>
<text x="30.8" y="82.3" transform="rotate(-90 30.8 82.3)">TO_BIKE</text>
<text x="35.7" y="80.2" transform="rotate(-90 35.7 80.2)">OFF_2</text>
<text x="40.6" y="78.6" transform="rotate(-90 40.6 78.6)">GND</text>
<text x="23.4" y="86" transform="rotate(-90 23.4 86)">GND</text>
<text x="38.1" y="86.6" transform="rotate(-90 38.1 86.6)">ON_1</text>
<text x="23.2" y="100.4" transform="rotate(-90 23.2 100.4)">FUSE1</text>
<text x="25.9" y="101.4" transform="rotate(-90 25.9 101.4)">FUSE2</text>
<text x="33.2" y="97.5" transform="rotate(-90 33.2 97.5)">OFF1_CONSTANT</text>
<text x="25.8" y="117.2" transform="rotate(-90 25.8 117.2)">V_BAT</text>
<text x="28.3" y="117.3" transform="rotate(-90 28.3 117.3)">V_EXT</text>
<text x="78.5" y="128.2">ON_1</text>
<text x="74.2" y="157.7">GND</text>
<text x="107.5" y="175">TO_BIKE</text>
</g>
</svg>
